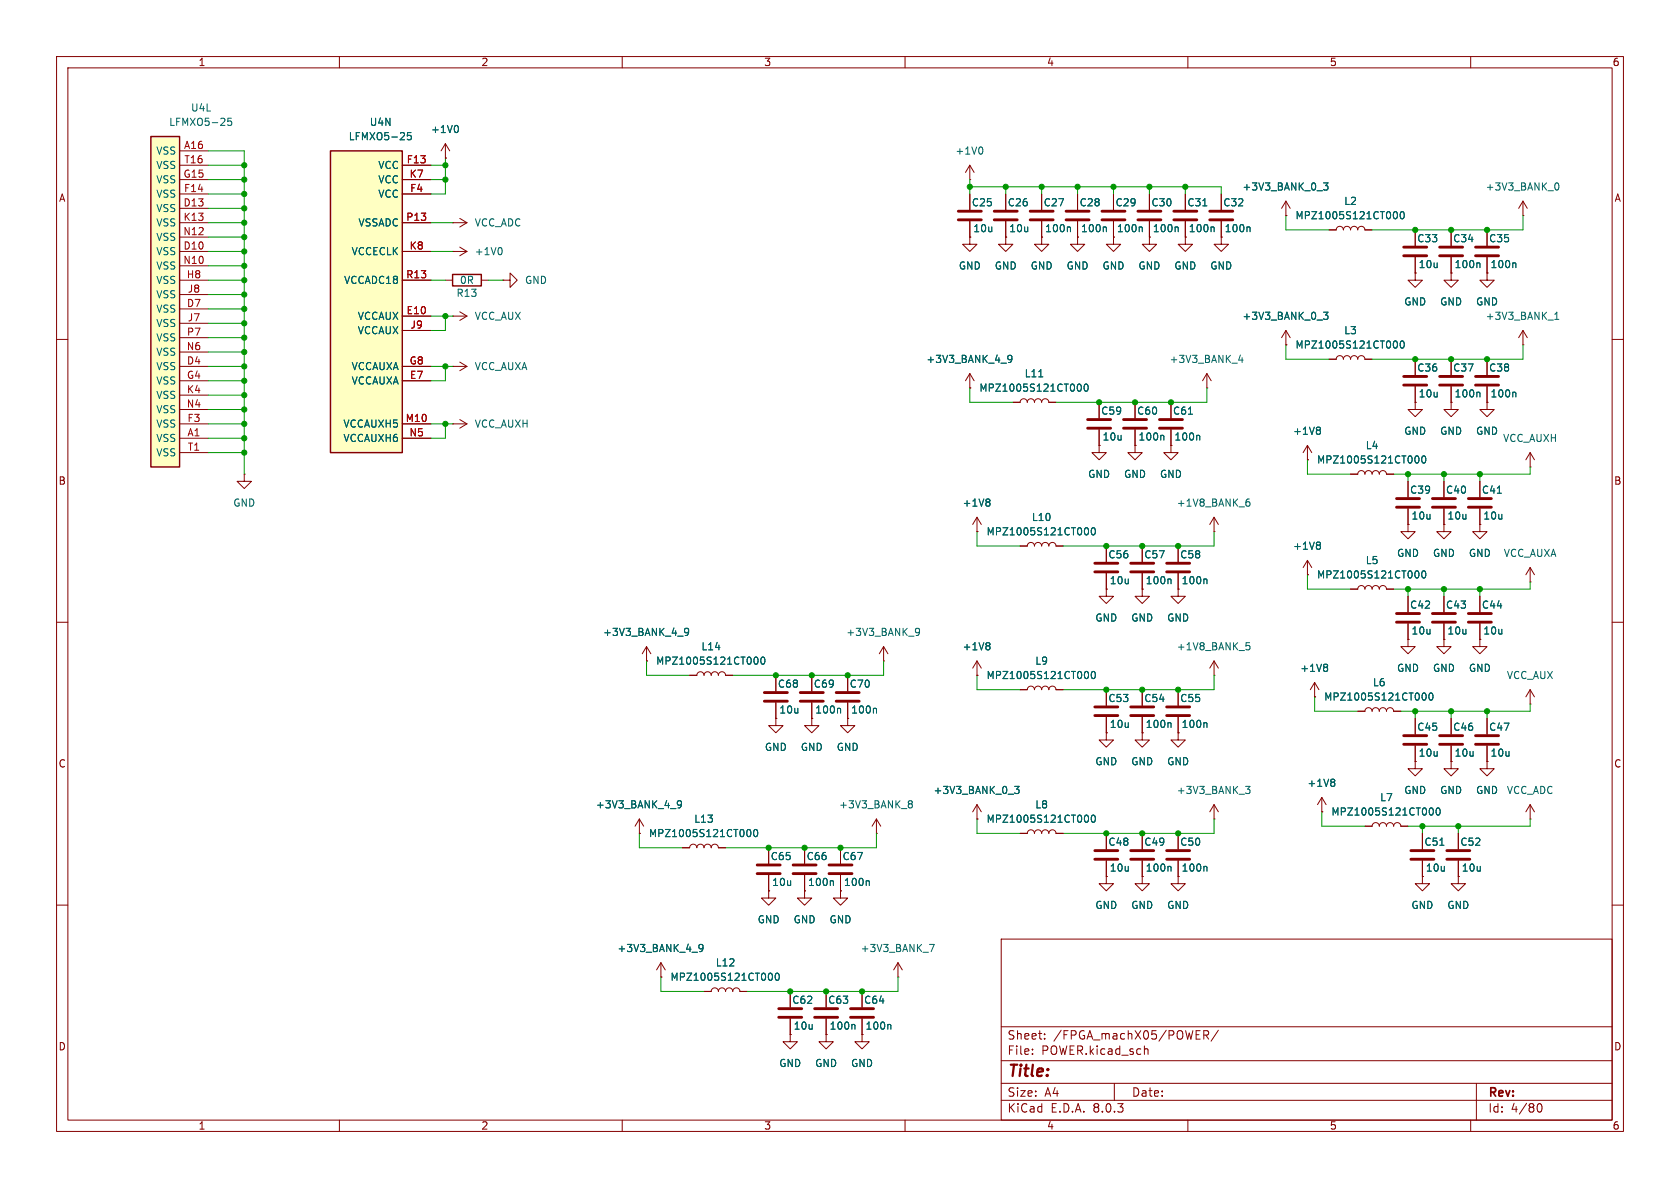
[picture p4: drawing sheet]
<svg xmlns="http://www.w3.org/2000/svg" width="297mm" height="210mm" viewBox="0 0 297 210" stroke-linecap="round" stroke-linejoin="round" font-family="sans-serif">
<g fill="none" stroke="#840000" stroke-width=".18">
<path d="M10 10h277v190h-277zM12 12h273v186h-273zM60 10v2M110 10v2M160 10v2M210 10v2M260 10v2M171.4 31.8h.1M171.4 29.2l-.7 1.3M171.4 29.2v2.6M171.4 34.3v2.8M171.4 39.1v2.8"/>
<path d="M171.4 29.2l.8 1.3M269.2 38.1h.1M269.2 35.6l-.7 1.2M269.2 35.6v2.5M269.2 35.6l.8 1.2M10 60h2M78.7 49.5h1.3M80 55.9h.1M80 44.5h.1M80 55.9h2.5M80 44.5h2.5M81.3 55.1l1.2 .8"/>
<path d="M81.3 43.7l1.2 .8M82.5 55.9l-1.2 .7M82.5 44.5l-1.2 .7M85.1 49.5h1.3M88.9 49.5h1.3v-1.2l1.2 1.2-1.2 1.3v-1.3M88.9 49.5h.1M171.4 41.9v1.3h1.3l-1.3 1.3-1.2-1.3h1.2M171.4 41.9h.1M227.3 58.4l-.7 1.3M227.3 58.4v2.6M227.3 58.4l.8 1.3M250.2 48.3v1.2h1.3l-1.3 1.3-1.3-1.3h1.3"/>
<path d="M250.2 48.3h.1M262.9 48.3v1.2h1.3l-1.3 1.3-1.3-1.3h1.3M262.9 48.3h.1M285 60h2M80 64.8h.1M80 74.9h.1M80 64.8h2.5M80 74.9h2.5M81.3 64l1.2 .8M81.3 74.2l1.2 .7M82.5 64.8l-1.2 .7M82.5 74.9l-1.2 .8"/>
<path d="M171.4 68.6h.1M171.4 66v2.6M171.4 66l-.7 1.3M171.4 66l.8 1.3M227.3 61h.1M234.9 63.5h1.3a.64 .64 0 0 1 .7-.6 .64 .64 0 0 1 .6 .6 .64 .64 0 0 1 .6-.6 .64 .64 0 0 1 .7 .6 .64 .64 0 0 1 .6-.6 .64 .64 0 0 1 .6 .6 .64 .64 0 0 1 .7-.6 .64 .64 0 0 1 .6 .6h1.3M250.2 71.1v1.3h1.3l-1.3 1.3-1.3-1.3h1.3M250.2 71.1h.1M250.2 63.5v2.8M250.2 68.3v2.8M256.5 71.1v1.3h1.3l-1.3 1.3-1.2-1.3h1.2M256.5 71.1h.1"/>
<path d="M256.5 63.5v2.8M256.5 68.3v2.8M214.6 94h.1M214.6 91.4l-.7 1.3M214.6 91.4v2.6M214.6 91.4l.8 1.3M10 110h2M121.9 119.4h1.3a.64 .64 0 0 1 .6-.7 .64 .64 0 0 1 .7 .7 .64 .64 0 0 1 .6-.7 .64 .64 0 0 1 .6 .7 .64 .64 0 0 1 .7-.7 .64 .64 0 0 1 .6 .7 .64 .64 0 0 1 .6-.7 .64 .64 0 0 1 .7 .7h1.2M137.2 119.4v2.8M143.5 119.4v2.8M149.9 119.4v2.8M156.2 116.8h.1"/>
<path d="M156.2 114.3l-.8 1.3M156.2 114.3v2.5M156.2 114.3l.8 1.3M285 110h2M137.2 127v1.3h1.2l-1.2 1.2-1.3-1.2h1.3M137.2 127h.1M137.2 124.2v2.8M143.5 127v1.3h1.3l-1.3 1.2-1.3-1.2h1.3M143.5 127h.1M143.5 124.2v2.8M149.9 127v1.3h1.2l-1.2 1.2-1.3-1.2h1.3M149.9 127h.1"/>
<path d="M149.9 124.2v2.8M232.4 123.2h.1M232.4 120.7l-.8 1.2M232.4 120.7v2.5M232.4 120.7l.8 1.2M240 125.7h1.3a.64 .64 0 0 1 .6-.6 .64 .64 0 0 1 .7 .6 .64 .64 0 0 1 .6-.6 .64 .64 0 0 1 .6 .6 .64 .64 0 0 1 .7-.6 .64 .64 0 0 1 .6 .6 .64 .64 0 0 1 .6-.6 .64 .64 0 0 1 .7 .6h1.2M256.5 134.6v1.3h1.3l-1.3 1.3-1.2-1.3h1.2M256.5 134.6h.1M256.5 127v2.8M256.5 131.8v2.8M262.9 134.6v1.3h1.3l-1.3 1.3-1.3-1.3h1.3M262.9 134.6h.1"/>
<path d="M262.9 127v2.8M262.9 131.8v2.8M270.5 124.5h.1M270.5 121.9l-.8 1.3M270.5 121.9v2.6M270.5 121.9l.8 1.3M10 160h2M154.9 147.3h.1M154.9 144.8l-.7 1.3M154.9 144.8v2.5M154.9 144.8l.8 1.3M172.7 144.8h.1"/>
<path d="M172.7 142.2l-.7 1.3M172.7 142.2v2.6M172.7 142.2l.8 1.3M251.5 147.3v2.8M251.5 152.1v2.8M270.5 144.8h.1M270.5 142.2v2.6M270.5 142.2l-.8 1.3M270.5 142.2l.8 1.3M285 160h2M177 166h108v32h-108zM60 198v2"/>
<path d="M110 198v2M160 198v2M177 194.5h108M177 191.5h108M177 187.5h108M177 181.5h108M182.5 186.3v.1M182.5 185.5v.1M184.7 183.6v.1M184.7 182.8v.1M197 191.5v3M202.4 185.5h.5l.1 .9"/>
<path d="M210 198v2M212.8 183l.7-.1 .2-.2-.1-.4-.2-.1h-.6v1.5M213.2 183l.5 .7M215.4 182.1l-1.3 2M260 198v2M261 191.5v6.5M271.7 195.7l.2-.5 .2-.1a.8 .8 0 0 1 .5 .7 .8 .8 0 0 1-.5 .8l-.2-.1-.2-.5"/>
</g>
<g fill="none" stroke="#006464" stroke-width=".18">
<path d="M173.4 26a.79 .79 0 0 1 0 1.2M275 32.5l.2-.2a.68 .68 0 0 1 .4 .7 .68 .68 0 0 1-.4 .6l-.2-.1M88.5 43.8a.79 .79 0 0 1 0 1.2M234 55.2h.8l-.5 .5 .4 .1v.5l-.2 .2-.5-.2M178.9 63.4l-.3 .2-.3-.1-.1-.1 .1-.5 .3-.1 .2 .1a.84 .84 0 0 1-.3 1.2h-.2M246.5 60.3h.1a.68 .68 0 0 1 .5 .6 .68 .68 0 0 1-.5 .6h-.1M247.6 60.4l.2-.1a.68 .68 0 0 1 .5 .6 .68 .68 0 0 1-.5 .6l-.2-.1-.1-.3zM261.5 69.3l.1 .2v.7M220.4 88.8l.3-.1 .3 .2-.1 .5h-.5M220.9 88.2l-.4 .1-.2 .2M133.5 116.2l.1-.1a.68 .68 0 0 1 .4 .7 .68 .68 0 0 1-.4 .6h-.1M134.6 116.3l.2-.2a.68 .68 0 0 1 .4 .7 .68 .68 0 0 1-.4 .6l-.2-.1-.1-.4z"/>
<path d="M162 111.1h.3l.2 .1a.84 .84 0 0 1-.3 1.1h-.2M162.6 111.6l-.3 .3-.3-.1M234.5 117.4l.2 .3-.2 .3 .2 .2v.2l-.2 .3M148.4 125.2l.2 .2v.7M154.8 125.2l.2 .2v.7M179.4 139h.8l-.5 .5 .4 .1v.6l-.2 .1-.5-.1M251.6 122.6l.1-.1a.68 .68 0 0 1 .4 .6 .68 .68 0 0 1-.4 .7l-.1-.1M252.7 122.6l.2-.1a.68 .68 0 0 1 .5 .6 .68 .68 0 0 1-.5 .7l-.2-.2-.1-.3zM160.7 142l.1 .1M160.7 141.6l.3-.1 .2 .2 .1 .2-.3 .2M160.8 142.1h.2M160.8 142.1l-.1 .1"/>
<path d="M161 142.1l.3 .2-.1 .4-.2 .1h-.3M254.5 149.4h.8"/>
</g>
<g fill="none" stroke="#840000" stroke-width=".51">
<path d="M169.4 38.9h4.1M169.4 37.3h4.1M248.2 68.1h4M248.2 66.5h4M254.5 68.1h4.1M254.5 66.5h4.1M135.1 124h4.1M135.1 122.4h4.1M141.5 124h4M141.5 122.4h4M147.8 124h4.1M147.8 122.4h4.1"/>
<path d="M254.5 131.6h4.1M254.5 130h4.1M260.9 131.6h4M260.9 130h4M249.4 151.9h4.1M249.4 150.4h4.1"/>
</g>
<path d="M80 48.5h5.1v2h-5.1z" fill="none" stroke="#840000" stroke-width=".25"/>
<path d="M58.4 26.7h12.7v53.3h-12.7z" fill="#ffffc2"/>
<path d="M58.4 26.7h12.7v53.3h-12.7z" fill="none" stroke="#840000" stroke-width=".25"/>
<g fill="none" stroke="#840000" stroke-width=".18">
<path d="M71.1 29.2h5.1M71.1 34.3h5.1M71.1 31.8h5.1M71.1 39.4h5.1M78.7 27.9h.1M78.7 25.4l-.7 1.3M78.7 25.4v2.5M78.7 25.4l.8 1.3M80 39.4h.1M80 39.4h2.5M81.3 38.6l1.2 .8M82.5 39.4l-1.2 .7"/>
<path d="M190.5 34.3v2.8M190.5 39.1v2.8M196.8 34.3v2.8M196.8 39.1v2.8M227.3 38.1h.1M227.3 35.6l-.7 1.2M227.3 35.6v2.5M227.3 35.6l.8 1.2M71.1 55.9h5.1M71.1 58.4h5.1M71.1 44.5h5.1M71.1 49.5h5.1"/>
<path d="M196.8 41.9v1.3h1.3l-1.3 1.3-1.2-1.3h1.2M196.8 41.9h.1M234.9 40.6h1.3a.64 .64 0 0 1 .7-.6 .64 .64 0 0 1 .6 .6 .64 .64 0 0 1 .6-.6 .64 .64 0 0 1 .7 .6 .64 .64 0 0 1 .6-.6 .64 .64 0 0 1 .6 .6 .64 .64 0 0 1 .7-.6 .64 .64 0 0 1 .6 .6h1.3M250.2 40.6v2.8M250.2 45.5v2.8M256.5 48.3v1.2h1.3l-1.3 1.3-1.2-1.3h1.2M256.5 48.3h.1M256.5 40.6v2.8M256.5 45.5v2.8M262.9 40.6v2.8M262.9 45.5v2.8M269.2 58.4l-.7 1.3"/>
<path d="M269.2 58.4v2.6M269.2 58.4l.8 1.3M71.1 67.3h5.1M71.1 64.8h5.1M71.1 74.9h5.1M71.1 77.5h5.1M194.3 78.7v1.3h1.3l-1.3 1.3-1.3-1.3h1.3M194.3 78.7h.1M200.7 78.7v1.3h1.2l-1.2 1.3-1.3-1.3h1.3M200.7 78.7h.1M207 78.7v1.3h1.3l-1.3 1.3-1.3-1.3h1.3M207 78.7h.1"/>
<path d="M231.1 78.7l-.7 1.3M231.1 78.7v2.6M231.1 78.7l.8 1.3M262.9 71.1v1.3h1.3l-1.3 1.3-1.3-1.3h1.3M262.9 71.1h.1M262.9 63.5v2.8M262.9 68.3v2.8M269.2 61h.1M172.7 94h.1M172.7 91.4v2.6M172.7 91.4l-.7 1.3M172.7 91.4l.8 1.3"/>
<path d="M180.3 96.5h1.3a.64 .64 0 0 1 .6-.6 .64 .64 0 0 1 .7 .6 .64 .64 0 0 1 .6-.6 .64 .64 0 0 1 .6 .6 .64 .64 0 0 1 .7-.6 .64 .64 0 0 1 .6 .6 .64 .64 0 0 1 .7-.6 .64 .64 0 0 1 .6 .6h1.3M195.6 96.5v2.8M201.9 96.5v2.8M208.3 96.5v2.8M231.1 81.3h.1M231.1 99.1v2.5M231.1 99.1l-.7 1.2M231.1 99.1l.8 1.2M238.8 83.8h1.2a.64 .64 0 0 1 .7-.6 .64 .64 0 0 1 .6 .6 .64 .64 0 0 1 .6-.6 .64 .64 0 0 1 .7 .6 .64 .64 0 0 1 .6-.6 .64 .64 0 0 1 .6 .6 .64 .64 0 0 1 .7-.6 .64 .64 0 0 1 .6 .6h1.3M248.9 92.7v1.3h1.3l-1.3 1.3-1.3-1.3h1.3M248.9 92.7h.1M248.9 85.1v2.8"/>
<path d="M248.9 89.9v2.8M261.6 85.1v2.8M261.6 89.9v2.8M270.5 82.6h.1M270.5 80l-.8 1.3M270.5 80v2.6M270.5 80l.8 1.3M172.7 119.4h.1M172.7 116.8l-.7 1.3M172.7 116.8v2.6M172.7 116.8l.8 1.3M195.6 104.1v1.3h1.2l-1.2 1.3-1.3-1.3h1.3"/>
<path d="M195.6 104.1h.1M195.6 101.3v2.8M201.9 104.1v1.3h1.3l-1.3 1.3-1.2-1.3h1.2M201.9 104.1h.1M201.9 101.3v2.8M208.3 104.1v1.3h1.2l-1.2 1.3-1.3-1.3h1.3M208.3 104.1h.1M208.3 101.3v2.8M214.6 119.4h.1M214.6 116.8v2.6M214.6 116.8l-.7 1.3M214.6 116.8l.8 1.3"/>
<path d="M231.1 101.6h.1M238.8 104.1h1.2a.64 .64 0 0 1 .7-.6 .64 .64 0 0 1 .6 .6 .64 .64 0 0 1 .6-.6 .64 .64 0 0 1 .7 .6 .64 .64 0 0 1 .6-.6 .64 .64 0 0 1 .6 .6 .64 .64 0 0 1 .7-.6 .64 .64 0 0 1 .6 .6h1.3M248.9 113v1.3h1.3l-1.3 1.3-1.3-1.3h1.3M248.9 113h.1M248.9 105.4v2.8M248.9 110.2v2.8M255.3 113v1.3h1.2l-1.2 1.3-1.3-1.3h1.3M255.3 113h.1M255.3 105.4v2.8M255.3 110.2v2.8M261.6 113v1.3h1.3l-1.3 1.3-1.3-1.3h1.3M261.6 113h.1"/>
<path d="M261.6 105.4v2.8M261.6 110.2v2.8M180.3 121.9h1.3a.64 .64 0 0 1 .6-.6 .64 .64 0 0 1 .7 .6 .64 .64 0 0 1 .6-.6 .64 .64 0 0 1 .6 .6 .64 .64 0 0 1 .7-.6 .64 .64 0 0 1 .6 .6 .64 .64 0 0 1 .7-.6 .64 .64 0 0 1 .6 .6h1.3M195.6 129.5v1.3h1.2l-1.2 1.3-1.3-1.3h1.3M195.6 129.5h.1M195.6 121.9v2.8M195.6 126.7v2.8M201.9 129.5v1.3h1.3l-1.3 1.3-1.2-1.3h1.2M201.9 129.5h.1M201.9 121.9v2.8M201.9 126.7v2.8M208.3 129.5v1.3h1.2l-1.2 1.3-1.3-1.3h1.3"/>
<path d="M208.3 129.5h.1M208.3 121.9v2.8M208.3 126.7v2.8M180.3 147.3h1.3a.64 .64 0 0 1 .6-.6 .64 .64 0 0 1 .7 .6 .64 .64 0 0 1 .6-.6 .64 .64 0 0 1 .6 .6 .64 .64 0 0 1 .7-.6 .64 .64 0 0 1 .6 .6 .64 .64 0 0 1 .7-.6 .64 .64 0 0 1 .6 .6h1.3M195.6 154.9v1.3h1.2l-1.2 1.3-1.3-1.3h1.3M195.6 154.9h.1M195.6 147.3v2.8M195.6 152.1v2.8M201.9 154.9v1.3h1.3l-1.3 1.3-1.2-1.3h1.2M201.9 154.9h.1M201.9 147.3v2.8M201.9 152.1v2.8"/>
<path d="M208.3 154.9v1.3h1.2l-1.2 1.3-1.3-1.3h1.3M208.3 154.9h.1M208.3 147.3v2.8M208.3 152.1v2.8M214.6 144.8h.1M214.6 142.2l-.7 1.3M214.6 142.2v2.6M214.6 142.2l.8 1.3M251.5 154.9v1.3h1.2l-1.2 1.3-1.3-1.3h1.3M251.5 154.9h.1M257.8 154.9v1.3h1.3l-1.3 1.3-1.3-1.3h1.3M257.8 154.9h.1"/>
<path d="M257.8 147.3v2.8M257.8 152.1v2.8M152.4 175.3v2.8M152.4 180.1v2.8"/>
</g>
<g fill="none" stroke="#006464" stroke-width=".18">
<path d="M72.7 23.4h-.6l-.1 .6 .2-.1 .4 .1 .1 .2v.4l-.2 .1-.5-.1M80.7 22.2a.79 .79 0 0 1 0 1.2M234 32.3h.8l-.5 .5 .4 .1v.6l-.2 .1-.5-.1M246.5 37.5l.1-.1a.68 .68 0 0 1 .5 .6 .68 .68 0 0 1-.5 .7l-.1-.1M247.6 37.5l.2-.1a.68 .68 0 0 1 .5 .6 .68 .68 0 0 1-.5 .7l-.2-.1-.1-.4zM195.4 40.1l.2 .2v.7M201.8 40.1l.1 .2v.7M261.5 46.5l.1 .2v.6M267.8 46.5l.2 .2v.6M274.9 56.5h.7M274.9 55.6l.3-.4v1.3M233.2 75.5l.2 .3-.2 .3 .2 .2v.2l-.2 .3"/>
<path d="M267.8 69.3l.2 .2v.7M174.8 88.2l.2 .3-.2 .3 .2 .2v.2l-.2 .3M191.9 93.3h.1a.68 .68 0 0 1 .5 .6 .68 .68 0 0 1-.5 .7l-.1-.1M193 93.4l.2-.1a.68 .68 0 0 1 .5 .6 .68 .68 0 0 1-.5 .7l-.2-.2-.1-.3zM233.2 95.8l.2 .3-.2 .3 .2 .2v.3l-.2 .2M250.3 80.6h.1a.68 .68 0 0 1 .5 .6 .68 .68 0 0 1-.5 .7l-.1-.1M251.5 80.7l.1-.1a.68 .68 0 0 1 .5 .6 .68 .68 0 0 1-.5 .7l-.1-.2-.2-.3zM264.7 87.2h.7M174.8 113.6l.2 .3-.2 .3 .2 .2v.2l-.2 .3M191.9 118.7h.1a.68 .68 0 0 1 .5 .6 .68 .68 0 0 1-.5 .7l-.1-.1M193 118.8l.2-.1a.68 .68 0 0 1 .5 .6 .68 .68 0 0 1-.5 .7l-.2-.2-.1-.3zM206.8 102.3l.2 .2v.7"/>
<path d="M213.2 102.3l.2 .2v.7M220.3 114.2l.4-.1 .3 .2-.1 .5h-.6M220.3 113.6h.6M250.3 101l.1-.1a.68 .68 0 0 1 .5 .6 .68 .68 0 0 1-.5 .7l-.1-.1M251.5 101l.1-.1a.68 .68 0 0 1 .5 .6 .68 .68 0 0 1-.5 .7l-.1-.1-.2-.4zM206.8 127.7l.2 .2v.7M213.2 127.7l.2 .2v.7M220.2 139h.8l-.4 .5 .3 .1 .1 .4-.3 .3h-.3M191.9 144.1h.1a.68 .68 0 0 1 .5 .6 .68 .68 0 0 1-.5 .7l-.1-.1M193 144.2l.2-.1a.68 .68 0 0 1 .5 .6 .68 .68 0 0 1-.5 .7l-.2-.2-.1-.3zM206.8 153.1l.2 .2v.7M213.2 153.1l.2 .2v.7"/>
<path d="M157.3 181.1l.2 .2v.6"/>
</g>
<g fill="none" stroke="#840000" stroke-width=".51">
<path d="M188.5 38.9h4M188.5 37.3h4M194.8 38.9h4.1M194.8 37.3h4.1M248.2 45.2h4M248.2 43.7h4M254.5 45.2h4.1M254.5 43.7h4.1M260.9 45.2h4M260.9 43.7h4M260.9 68.1h4M260.9 66.5h4"/>
<path d="M193.5 99.6h4.1M199.9 99.6h4.1M206.2 99.6h4.1M246.9 89.7h4.1M246.9 88.1h4.1M259.6 89.7h4.1M259.6 88.1h4.1M193.5 101.1h4.1M199.9 101.1h4.1M206.2 101.1h4.1M246.9 110h4.1M246.9 108.5h4.1"/>
<path d="M253.2 110h4.1M253.2 108.5h4.1M259.6 110h4.1M259.6 108.5h4.1M193.5 126.5h4.1M193.5 125h4.1M199.9 126.5h4.1M199.9 125h4.1M206.2 126.5h4.1M206.2 125h4.1M193.5 151.9h4.1M193.5 150.4h4.1"/>
<path d="M199.9 151.9h4.1M199.9 150.4h4.1M206.2 151.9h4.1M206.2 150.4h4.1M255.8 151.9h4M255.8 150.4h4M150.4 179.8h4M150.4 178.3h4"/>
</g>
<path d="M26.7 24.1h5v58.5h-5z" fill="#ffffc2"/>
<path d="M26.7 24.1h5v58.5h-5z" fill="none" stroke="#840000" stroke-width=".25"/>
<g fill="none" stroke="#840000" stroke-width=".18">
<path d="M31.7 26.7h5.1M31.7 36.8h5.1M31.7 34.3h5.1M31.7 31.8h5.1M31.7 39.4h5.1M31.7 29.2h5.1M71.1 34.3h5.1M71.1 31.8h5.1M71.1 39.4h5.1M71.1 29.2h5.1M78.7 27.9h.1M171.4 34.3v2.8"/>
<path d="M171.4 39.1v2.8M177.8 34.3v2.8M177.8 39.1v2.8M184.1 34.3v2.8M184.1 39.1v2.8M190.5 34.3v2.8M190.5 39.1v2.8M196.8 34.3v2.8M196.8 39.1v2.8M203.2 34.3v2.8M203.2 39.1v2.8M209.5 34.3v2.8"/>
<path d="M209.5 39.1v2.8M215.9 34.3v2.8M215.9 39.1v2.8M227.3 38.1h.1M31.7 44.5h5.1M31.7 54.6h5.1M31.7 49.5h5.1M31.7 57.2h5.1M31.7 52.1h5.1M31.7 47h5.1M31.7 41.9h5.1M31.7 59.7h5.1"/>
<path d="M71.1 44.5h5.1M71.1 49.5h5.1M71.1 55.9h5.1M71.1 58.4h5.1M171.4 41.9h.1M177.8 41.9v1.3h1.3l-1.3 1.3-1.3-1.3h1.3M177.8 41.9h.1M184.1 41.9v1.3h1.3l-1.3 1.3-1.2-1.3h1.2M184.1 41.9h.1M190.5 41.9v1.3h1.3l-1.3 1.3-1.3-1.3h1.3M190.5 41.9h.1M196.8 41.9h.1"/>
<path d="M203.2 41.9v1.3h1.3l-1.3 1.3-1.3-1.3h1.3M203.2 41.9h.1M209.5 41.9v1.3h1.3l-1.3 1.3-1.2-1.3h1.2M209.5 41.9h.1M215.9 41.9v1.3h1.3l-1.3 1.3-1.3-1.3h1.3M215.9 41.9h.1M234.9 40.6h1.3M241.3 40.6h1.3M250.2 48.3h.1M250.2 40.6v2.8M250.2 45.5v2.8M256.5 48.3h.1"/>
<path d="M256.5 40.6v2.8M256.5 45.5v2.8M262.9 48.3h.1M262.9 40.6v2.8M262.9 45.5v2.8M31.7 77.5h5.1M31.7 64.8h5.1M31.7 74.9h5.1M31.7 67.3h5.1M31.7 69.9h5.1M31.7 72.4h5.1M31.7 62.2h5.1"/>
<path d="M71.1 77.5h5.1M71.1 64.8h5.1M71.1 74.9h5.1M71.1 67.3h5.1M171.4 68.6h.1M179.1 71.1h1.2a.64 .64 0 0 1 .7-.6 .64 .64 0 0 1 .6 .6 .64 .64 0 0 1 .6-.6 .64 .64 0 0 1 .7 .6 .64 .64 0 0 1 .6-.6 .64 .64 0 0 1 .6 .6 .64 .64 0 0 1 .7-.6 .64 .64 0 0 1 .6 .6h1.3M194.3 78.7h.1M194.3 71.1v2.8M194.3 75.9v2.8M200.7 78.7h.1M200.7 71.1v2.8M200.7 75.9v2.8"/>
<path d="M207 78.7h.1M207 71.1v2.8M207 75.9v2.8M213.4 68.6h.1M213.4 66l-.8 1.3M213.4 66v2.6M213.4 66l.7 1.3M227.3 61h.1M234.9 63.5h1.3M241.3 63.5h1.3M250.2 71.1h.1M250.2 63.5v2.8"/>
<path d="M250.2 68.3v2.8M256.5 71.1h.1M256.5 63.5v2.8M256.5 68.3v2.8M262.9 71.1h.1M262.9 63.5v2.8M262.9 68.3v2.8M31.7 80h5.1M43.2 83.8v1.3h1.2l-1.2 1.3-1.3-1.3h1.3M43.2 83.8h.1M172.7 94h.1M180.3 96.5h1.3"/>
<path d="M186.7 96.5h1.3M195.6 96.5v2.8M201.9 96.5v2.8M208.3 96.5v2.8M231.1 81.3h.1M238.8 83.8h1.2M245.1 83.8h1.3M248.9 92.7h.1M248.9 85.1v2.8M248.9 89.9v2.8M255.3 92.7v1.3h1.2l-1.2 1.3-1.3-1.3h1.3M255.3 92.7h.1"/>
<path d="M255.3 85.1v2.8M255.3 89.9v2.8M261.6 92.7v1.3h1.3l-1.3 1.3-1.3-1.3h1.3M261.6 92.7h.1M261.6 85.1v2.8M261.6 89.9v2.8M114.3 116.8h.1M114.3 114.3l-.8 1.3M114.3 114.3v2.5M114.3 114.3l.8 1.3M121.9 119.4h1.3M128.3 119.4h1.2"/>
<path d="M137.2 119.4v2.8M143.5 119.4v2.8M149.9 119.4v2.8M172.7 119.4h.1M195.6 104.1h.1M195.6 101.3v2.8M201.9 104.1h.1M201.9 101.3v2.8M208.3 104.1h.1M208.3 101.3v2.8M231.1 101.6h.1M238.8 104.1h1.2"/>
<path d="M245.1 104.1h1.3M248.9 113h.1M248.9 105.4v2.8M248.9 110.2v2.8M255.3 113h.1M255.3 105.4v2.8M255.3 110.2v2.8M261.6 113h.1M261.6 105.4v2.8M261.6 110.2v2.8M270.5 102.9h.1M270.5 100.3l-.8 1.3"/>
<path d="M270.5 100.3v2.6M270.5 100.3l.8 1.3M137.2 127h.1M137.2 124.2v2.8M143.5 127h.1M143.5 124.2v2.8M149.9 127h.1M149.9 124.2v2.8M180.3 121.9h1.3M186.7 121.9h1.3M195.6 129.5h.1M195.6 121.9v2.8"/>
<path d="M195.6 126.7v2.8M201.9 129.5h.1M201.9 121.9v2.8M201.9 126.7v2.8M208.3 129.5h.1M208.3 121.9v2.8M208.3 126.7v2.8M232.4 123.2h.1M240 125.7h1.3M246.4 125.7h1.2M250.2 134.6v1.3h1.3l-1.3 1.3-1.3-1.3h1.3M250.2 134.6h.1"/>
<path d="M250.2 127v2.8M250.2 131.8v2.8M256.5 134.6h.1M256.5 127v2.8M256.5 131.8v2.8M262.9 134.6h.1M262.9 127v2.8M262.9 131.8v2.8M113 147.3h.1M113 144.8l-.7 1.3M113 144.8v2.5M113 144.8l.8 1.3"/>
<path d="M120.6 149.9h1.3a.64 .64 0 0 1 .7-.7 .64 .64 0 0 1 .6 .7 .64 .64 0 0 1 .6-.7 .64 .64 0 0 1 .7 .7 .64 .64 0 0 1 .6-.7 .64 .64 0 0 1 .6 .7 .64 .64 0 0 1 .7-.7 .64 .64 0 0 1 .6 .7h1.3M135.9 157.5v1.3h1.3l-1.3 1.2-1.3-1.2h1.3M135.9 157.5h.1M135.9 149.9v2.8M135.9 154.7v2.8M142.2 157.5v1.3h1.3l-1.3 1.2-1.2-1.2h1.2M142.2 157.5h.1M142.2 149.9v2.8M142.2 154.7v2.8M148.6 157.5v1.3h1.3l-1.3 1.2-1.3-1.2h1.3M148.6 157.5h.1M148.6 149.9v2.8"/>
<path d="M148.6 154.7v2.8M172.7 144.8h.1M180.3 147.3h1.3M186.7 147.3h1.3M195.6 154.9h.1M195.6 147.3v2.8M195.6 152.1v2.8M201.9 154.9h.1M201.9 147.3v2.8M201.9 152.1v2.8M208.3 154.9h.1M208.3 147.3v2.8"/>
<path d="M208.3 152.1v2.8M233.7 143.5h.1M233.7 141l-.8 1.2M233.7 141v2.5M233.7 141l.7 1.2M241.3 146.1h1.3a.64 .64 0 0 1 .6-.7 .64 .64 0 0 1 .6 .7 .64 .64 0 0 1 .7-.7 .64 .64 0 0 1 .6 .7 .64 .64 0 0 1 .6-.7 .64 .64 0 0 1 .7 .7 .64 .64 0 0 1 .6-.7 .64 .64 0 0 1 .6 .7h1.3M251.5 154.9h.1M251.5 147.3v2.8M251.5 152.1v2.8M257.8 154.9h.1M257.8 147.3v2.8M257.8 152.1v2.8"/>
<path d="M116.8 172.7h.1M116.8 170.2l-.7 1.3M116.8 170.2v2.5M116.8 170.2l.8 1.3M124.5 175.3h1.2a.64 .64 0 0 1 .7-.7 .64 .64 0 0 1 .6 .7 .64 .64 0 0 1 .6-.7 .64 .64 0 0 1 .7 .7 .64 .64 0 0 1 .6-.7 .64 .64 0 0 1 .6 .7 .64 .64 0 0 1 .7-.7 .64 .64 0 0 1 .6 .7h1.3M139.7 175.3v2.8M146 175.3v2.8M152.4 175.3v2.8M158.7 172.7h.1M158.7 170.2l-.7 1.3M158.7 170.2v2.5M158.7 170.2l.8 1.3"/>
<path d="M139.7 182.9v1.3h1.3l-1.3 1.2-1.3-1.2h1.3M139.7 182.9h.1M139.7 180.1v2.8M146 182.9v1.3h1.3l-1.3 1.2-1.2-1.2h1.2M146 182.9h.1M146 180.1v2.8M152.4 182.9v1.3h1.3l-1.3 1.2-1.3-1.2h1.3M152.4 182.9h.1M152.4 180.1v2.8"/>
</g>
<g fill="none" stroke="#006464" stroke-width=".18">
<path d="M40.9 20.9h-.6l-.1 .6 .2-.1h.5l.1 .2-.1 .4-.2 .2-.5-.2M72.7 23.4h-.6l-.1 .6 .2-.1 .4 .1 .1 .2v.4l-.2 .1-.5-.1M80.7 22.2a.79 .79 0 0 1 0 1.2M212.6 36.4h.8M234 32.3h.8l-.5 .5 .4 .1v.6l-.2 .1-.5-.1M246.5 37.5l.1-.1a.68 .68 0 0 1 .5 .6 .68 .68 0 0 1-.5 .7l-.1-.1M247.6 37.5l.2-.1a.68 .68 0 0 1 .5 .6 .68 .68 0 0 1-.5 .7l-.2-.1-.1-.4zM189.1 40.1l.1 .2v.7M195.4 40.1l.2 .2v.7M201.8 40.1l.1 .2v.7M208.1 40.1l.2 .2v.7M214.5 40.1l.1 .2v.7"/>
<path d="M220.8 40.1l.2 .2v.7M234 55.2h.8l-.5 .5 .4 .1v.5l-.2 .2-.5-.2M261.5 46.5l.1 .2v.6M267.8 46.5l.2 .2v.6M178.9 63.4l-.3 .2-.3-.1-.1-.1 .1-.5 .3-.1 .2 .1a.84 .84 0 0 1-.3 1.2h-.2M183.6 66.6h.8M190.6 67.9h.1a.68 .68 0 0 1 .5 .6 .68 .68 0 0 1-.5 .7l-.1-.1M191.8 68l.2-.1a.68 .68 0 0 1 .4 .6 .68 .68 0 0 1-.4 .7l-.2-.2-.2-.3zM205.6 76.9l.2 .2v.7M210.1 73.2h.7M211.9 76.9l.2 .2v.7M219.3 62.7l-.3 1h.8"/>
<path d="M219.6 63.2v.9M233.2 75.5l.2 .3-.2 .3 .2 .2v.2l-.2 .3M246.5 60.3h.1a.68 .68 0 0 1 .5 .6 .68 .68 0 0 1-.5 .6h-.1M247.6 60.4l.2-.1a.68 .68 0 0 1 .5 .6 .68 .68 0 0 1-.5 .6l-.2-.1-.1-.3zM261.5 69.3l.1 .2v.7M267.8 69.3l.2 .2v.7M174.8 88.2l.2 .3-.2 .3 .2 .2v.2l-.2 .3M191.9 93.3h.1a.68 .68 0 0 1 .5 .6 .68 .68 0 0 1-.5 .7l-.1-.1M193 93.4l.2-.1a.68 .68 0 0 1 .5 .6 .68 .68 0 0 1-.5 .7l-.2-.2-.1-.3zM233.2 95.8l.2 .3-.2 .3 .2 .2v.3l-.2 .2M250.3 80.6h.1a.68 .68 0 0 1 .5 .6 .68 .68 0 0 1-.5 .7l-.1-.1M251.5 80.7l.1-.1a.68 .68 0 0 1 .5 .6 .68 .68 0 0 1-.5 .7l-.1-.2-.2-.3z"/>
<path d="M264.7 87.2h.7M121.7 111.6l-.2 .3-.4-.1-.1-.2 .1-.5h.4l.2 .1a.84 .84 0 0 1-.3 1.1h-.3M133.5 116.2l.1-.1a.68 .68 0 0 1 .4 .7 .68 .68 0 0 1-.4 .6h-.1M134.6 116.3l.2-.2a.68 .68 0 0 1 .4 .7 .68 .68 0 0 1-.4 .6l-.2-.1-.1-.4zM174.8 113.6l.2 .3-.2 .3 .2 .2v.2l-.2 .3M191.9 118.7h.1a.68 .68 0 0 1 .5 .6 .68 .68 0 0 1-.5 .7l-.1-.1M193 118.8l.2-.1a.68 .68 0 0 1 .5 .6 .68 .68 0 0 1-.5 .7l-.2-.2-.1-.3zM206.8 102.3l.2 .2v.7M213.2 102.3l.2 .2v.7M234.5 117.4l.2 .3-.2 .3 .2 .2v.2l-.2 .3M250.3 101l.1-.1a.68 .68 0 0 1 .5 .6 .68 .68 0 0 1-.5 .7l-.1-.1M251.5 101l.1-.1a.68 .68 0 0 1 .5 .6 .68 .68 0 0 1-.5 .7l-.1-.1-.2-.4z"/>
<path d="M148.4 125.2l.2 .2v.7M154.8 125.2l.2 .2v.7M179.4 139h.8l-.5 .5 .4 .1v.6l-.2 .1-.5-.1M206.8 127.7l.2 .2v.7M213.2 127.7l.2 .2v.7M235.7 137.7l.3 .3-.3 .3 .3 .2v.3l-.3 .2M251.6 122.6l.1-.1a.68 .68 0 0 1 .4 .6 .68 .68 0 0 1-.4 .7l-.1-.1M252.7 122.6l.2-.1a.68 .68 0 0 1 .5 .6 .68 .68 0 0 1-.5 .7l-.2-.2-.1-.3zM120.5 142.1l-.3 .2h-.3l-.2-.2 .2-.5 .3-.1 .2 .2a.84 .84 0 0 1-.3 1.1h-.2M132.2 146.7l.1-.1a.68 .68 0 0 1 .5 .7 .68 .68 0 0 1-.5 .6l-.1-.1M133.3 146.8l.2-.2a.68 .68 0 0 1 .5 .7 .68 .68 0 0 1-.5 .6l-.2-.1-.1-.4zM147.2 155.7l.1 .2v.6"/>
<path d="M153.5 155.7l.2 .2v.6M191.9 144.1h.1a.68 .68 0 0 1 .5 .6 .68 .68 0 0 1-.5 .7l-.1-.1M193 144.2l.2-.1a.68 .68 0 0 1 .5 .6 .68 .68 0 0 1-.5 .7l-.2-.2-.1-.3zM206.8 153.1l.2 .2v.7M213.2 153.1l.2 .2v.7M252.9 142.9l.1-.1a.68 .68 0 0 1 .4 .7 .68 .68 0 0 1-.4 .6l-.1-.1M254 142.9l.2-.1a.68 .68 0 0 1 .4 .7 .68 .68 0 0 1-.4 .6l-.2-.1-.1-.4zM254.5 149.4h.8M124.3 167.5l-.3 .2h-.3l-.1-.2 .1-.5 .3-.1 .2 .2a.84 .84 0 0 1-.3 1.1h-.2M136 172.1l.1-.1a.68 .68 0 0 1 .5 .7 .68 .68 0 0 1-.5 .6l-.1-.1M137.2 172.2l.1-.2a.68 .68 0 0 1 .5 .7 .68 .68 0 0 1-.5 .6l-.1-.1-.2-.4zM164.3 166.9h.9l-.6 1.3"/>
<path d="M151 181.1l.1 .2v.6M157.3 181.1l.2 .2v.6"/>
</g>
<g fill="none" stroke="#840000" stroke-width=".51">
<path d="M175.8 38.9h4M175.8 37.3h4M182.1 38.9h4.1M182.1 37.3h4.1M201.2 38.9h4M201.2 37.3h4M207.5 38.9h4.1M207.5 37.3h4.1M213.9 38.9h4M213.9 37.3h4M192.3 75.7h4M192.3 74.2h4"/>
<path d="M198.6 75.7h4.1M198.6 74.2h4.1M205 75.7h4M205 74.2h4M253.2 89.7h4.1M253.2 88.1h4.1M248.2 131.6h4M248.2 130h4M133.9 154.4h4M133.9 152.9h4M140.2 154.4h4.1M140.2 152.9h4.1"/>
<path d="M146.6 154.4h4M146.6 152.9h4M137.7 179.8h4M137.7 178.3h4M144 179.8h4.1M144 178.3h4.1"/>
</g>
<g fill="none" stroke="#009600" stroke-width=".18">
<path d="M36.8 26.7h6.4v57.1M36.8 31.8h6.4M36.8 29.2h6.4M36.8 36.8h6.4M36.8 39.4h6.4M36.8 34.3h6.4M76.2 31.8h2.5M76.2 29.2h2.5M76.2 39.4h3.8M78.7 27.9v6.4h-2.5M171.4 33h44.5v1.3M171.4 31.8v2.5"/>
<path d="M177.8 33v1.3M184.1 33v1.3M190.5 33v1.3M196.8 33v1.3M203.2 33v1.3M209.5 33v1.3M227.3 38.1v2.5h7.6M269.2 38.1v2.5h-26.6M36.8 57.2h6.4M36.8 52.1h6.4M36.8 47h6.4M36.8 44.5h6.4"/>
<path d="M36.8 49.5h6.4M36.8 41.9h6.4M36.8 59.7h6.4M36.8 54.6h6.4M76.2 44.5h3.8M76.2 49.5h2.5M76.2 55.9h3.8M78.7 55.9v2.5h-2.5M86.4 49.5h2.5M36.8 74.9h6.4M36.8 64.8h6.4M36.8 67.3h6.4"/>
<path d="M36.8 62.2h6.4M36.8 77.5h6.4M36.8 69.9h6.4M36.8 72.4h6.4M76.2 74.9h3.8M76.2 64.8h3.8M78.7 64.8v2.5h-2.5M78.7 74.9v2.6h-2.5M171.4 68.6v2.5h7.7M213.4 68.6v2.5h-26.7M227.3 61v2.5h7.6M269.2 61v2.5h-26.6"/>
<path d="M36.8 80h6.4M172.7 94v2.5h7.6M214.6 94v2.5h-26.6M231.1 81.3v2.5h7.7M248.9 83.8v1.3M255.3 83.8v1.3M261.6 83.8v1.3M270.5 82.6v1.2h-24.1M114.3 116.8v2.6h7.6M156.2 116.8v2.6h-26.7M172.7 119.4v2.5h7.6M214.6 119.4v2.5h-26.6"/>
<path d="M231.1 101.6v2.5h7.7M248.9 104.1v1.3M255.3 104.1v1.3M261.6 104.1v1.3M270.5 102.9v1.2h-24.1M232.4 123.2v2.5h7.6M250.2 125.7v1.3M256.5 125.7v1.3M262.9 125.7v1.3M270.5 124.5v1.2h-22.9M113 147.3v2.6h7.6M154.9 147.3v2.6h-26.6"/>
<path d="M172.7 144.8v2.5h7.6M214.6 144.8v2.5h-26.6M233.7 143.5v2.6h7.6M251.5 146.1v1.2M257.8 146.1v1.2M270.5 144.8v1.3h-21.6M116.8 172.7v2.6h7.7M158.7 172.7v2.6h-26.6"/>
</g>
<g fill="#009600" stroke="#009600" stroke-width=".18">
<circle cx="78.7" cy="64.8" r=".46"/>
<circle cx="78.7" cy="55.9" r=".46"/>
<circle cx="43.2" cy="74.9" r=".46"/>
<circle cx="43.2" cy="77.5" r=".46"/>
<circle cx="43.2" cy="69.9" r=".46"/>
<circle cx="43.2" cy="80" r=".46"/>
<circle cx="43.2" cy="72.4" r=".46"/>
<circle cx="43.2" cy="62.2" r=".46"/>
<circle cx="43.2" cy="59.7" r=".46"/>
<circle cx="43.2" cy="67.3" r=".46"/>
<circle cx="43.2" cy="64.8" r=".46"/>
<circle cx="78.7" cy="74.9" r=".46"/>
<circle cx="43.2" cy="54.6" r=".46"/>
<circle cx="43.2" cy="52.1" r=".46"/>
<circle cx="43.2" cy="57.2" r=".46"/>
<circle cx="43.2" cy="44.5" r=".46"/>
<circle cx="43.2" cy="41.9" r=".46"/>
<circle cx="43.2" cy="47" r=".46"/>
<circle cx="43.2" cy="49.5" r=".46"/>
<circle cx="43.2" cy="34.3" r=".46"/>
<circle cx="43.2" cy="39.4" r=".46"/>
<circle cx="43.2" cy="36.8" r=".46"/>
<circle cx="152.4" cy="175.3" r=".46"/>
<circle cx="148.6" cy="149.9" r=".46"/>
<circle cx="142.2" cy="149.9" r=".46"/>
<circle cx="139.7" cy="175.3" r=".46"/>
<circle cx="146" cy="175.3" r=".46"/>
<circle cx="171.4" cy="33" r=".46"/>
<circle cx="184.1" cy="33" r=".46"/>
<circle cx="177.8" cy="33" r=".46"/>
<circle cx="190.5" cy="33" r=".46"/>
<circle cx="196.8" cy="33" r=".46"/>
<circle cx="209.5" cy="33" r=".46"/>
<circle cx="203.2" cy="33" r=".46"/>
<circle cx="43.2" cy="29.2" r=".46"/>
<circle cx="43.2" cy="31.8" r=".46"/>
<circle cx="78.7" cy="31.8" r=".46"/>
<circle cx="78.7" cy="29.2" r=".46"/>
<circle cx="135.9" cy="149.9" r=".46"/>
<circle cx="149.9" cy="119.4" r=".46"/>
<circle cx="137.2" cy="119.4" r=".46"/>
<circle cx="143.5" cy="119.4" r=".46"/>
<circle cx="208.3" cy="96.5" r=".46"/>
<circle cx="195.6" cy="96.5" r=".46"/>
<circle cx="201.9" cy="96.5" r=".46"/>
<circle cx="200.7" cy="71.1" r=".46"/>
<circle cx="257.8" cy="146.1" r=".46"/>
<circle cx="201.9" cy="147.3" r=".46"/>
<circle cx="195.6" cy="147.3" r=".46"/>
<circle cx="251.5" cy="146.1" r=".46"/>
<circle cx="208.3" cy="121.9" r=".46"/>
<circle cx="195.6" cy="121.9" r=".46"/>
<circle cx="201.9" cy="121.9" r=".46"/>
<circle cx="208.3" cy="147.3" r=".46"/>
<circle cx="256.5" cy="40.6" r=".46"/>
<circle cx="250.2" cy="40.6" r=".46"/>
<circle cx="262.9" cy="63.5" r=".46"/>
<circle cx="255.3" cy="83.8" r=".46"/>
<circle cx="248.9" cy="83.8" r=".46"/>
<circle cx="256.5" cy="63.5" r=".46"/>
<circle cx="250.2" cy="63.5" r=".46"/>
<circle cx="262.9" cy="40.6" r=".46"/>
<circle cx="256.5" cy="125.7" r=".46"/>
<circle cx="262.9" cy="125.7" r=".46"/>
<circle cx="250.2" cy="125.7" r=".46"/>
<circle cx="255.3" cy="104.1" r=".46"/>
<circle cx="261.6" cy="104.1" r=".46"/>
<circle cx="261.6" cy="83.8" r=".46"/>
<circle cx="248.9" cy="104.1" r=".46"/>
<circle cx="207" cy="71.1" r=".46"/>
<circle cx="194.3" cy="71.1" r=".46"/>
</g>
<text font-size="2.8" fill="#840000" x="178" y="190.9">Title:</text>
<g font-size="2.1" fill="#840000">
<text x="178" y="184">Sheet:</text>
<text x="186.2" y="184">/FPGA_machX05/POWER/</text>
<text x="178" y="186.7">File:</text>
<text x="184.1" y="186.7">POWER.kicad_sch</text>
<text x="178" y="196.9">KiCad</text>
<text x="178" y="194.1">Size:</text>
<text x="184.7" y="194.1">A4</text>
<text x="185.7" y="196.9">E.D.A.</text>
<text x="193.3" y="196.9">8.0.3</text>
<text x="200" y="194.1">Date:</text>
<text x="263" y="194.3">Rev:</text>
<text x="263" y="196.9">Id:</text>
<text x="267.1" y="196.9">4/80</text>
</g>
<g font-size="1.8" fill="#840000">
<text x="35" y="11.9">1</text>
<text x="85" y="11.9">2</text>
<text x="135" y="11.9">3</text>
<text x="185" y="11.9">4</text>
<text x="235" y="11.9">5</text>
<text x="285" y="11.9">6</text>
<text x="10.3" y="35.9">A</text>
<text x="285.3" y="35.9">A</text>
<text x="10.3" y="85.9">B</text>
<text x="285.3" y="85.9">B</text>
<text x="10.3" y="135.9">C</text>
<text x="285.3" y="135.9">C</text>
<text x="10.3" y="185.9">D</text>
<text x="285.3" y="185.9">D</text>
<text x="35" y="199.9">1</text>
<text x="85" y="199.9">2</text>
<text x="135" y="199.9">3</text>
<text x="185" y="199.9">4</text>
<text x="235" y="199.9">5</text>
<text x="285" y="199.9">6</text>
</g>
<g font-size="1.8" fill="#006464">
<text x="29.8" y="22.5">LFMXO5-25</text>
<text x="33.7" y="19.9">U4L</text>
<text x="65.3" y="22.5">U4N</text>
<text x="76.1" y="23.7">+1V0</text>
<text x="27.5" y="27.5">VSS</text>
<text x="61.6" y="25">LFMXO5-25</text>
<text x="168.8" y="27.5">+1V0</text>
<text x="27.5" y="35.2">VSS</text>
<text x="27.5" y="32.6">VSS</text>
<text x="27.5" y="30.1">VSS</text>
<text x="66.8" y="30.1">VCC</text>
<text x="66.8" y="35.2">VCC</text>
<text x="66.8" y="32.6">VCC</text>
<text x="219.5" y="33.9">+3V3_BANK_0_3</text>
<text x="262.5" y="33.9">+3V3_BANK_0</text>
<text x="27.5" y="37.7">VSS</text>
<text x="27.5" y="40.2">VSS</text>
<text x="63.3" y="40.2">VSSADC</text>
<text x="83.8" y="40.2">VCC_ADC</text>
<text x="171.7" y="36.7">C25</text>
<text x="172" y="41.2">10u</text>
<text x="178.1" y="36.7">C26</text>
<text x="178.3" y="41.2">10u</text>
<text x="184.4" y="36.7">C27</text>
<text x="184.7" y="41.2">100n</text>
<text x="190.8" y="36.7">C28</text>
<text x="191" y="41.2">100n</text>
<text x="197.1" y="36.7">C29</text>
<text x="197.4" y="41.2">100n</text>
<text x="203.5" y="36.7">C30</text>
<text x="203.7" y="41.2">100n</text>
<text x="209.8" y="36.7">C31</text>
<text x="210.1" y="41.2">100n</text>
<text x="216.2" y="36.7">C32</text>
<text x="216.4" y="41.2">100n</text>
<text x="228.9" y="39">MPZ1005S121CT000</text>
<text x="237.5" y="36.4">L2</text>
<text x="27.5" y="45.3">VSS</text>
<text x="27.5" y="47.9">VSS</text>
<text x="27.5" y="42.8">VSS</text>
<text x="62.1" y="45.3">VCCECLK</text>
<text x="83.8" y="45.3">+1V0</text>
<text x="169.4" y="47.9">GND</text>
<text x="175.8" y="47.9">GND</text>
<text x="182.1" y="47.9">GND</text>
<text x="188.5" y="47.9">GND</text>
<text x="194.8" y="47.9">GND</text>
<text x="201.2" y="47.9">GND</text>
<text x="207.5" y="47.9">GND</text>
<text x="213.9" y="47.9">GND</text>
<text x="250.5" y="43">C33</text>
<text x="250.7" y="47.6">10u</text>
<text x="256.8" y="43">C34</text>
<text x="257.1" y="47.6">100n</text>
<text x="263.2" y="43">C35</text>
<text x="263.4" y="47.6">100n</text>
<text x="27.5" y="50.4">VSS</text>
<text x="27.5" y="52.9">VSS</text>
<text x="60.7" y="50.4">VCCADC18</text>
<text x="80.6" y="52.7">R13</text>
<text x="81.2" y="50.4">0R</text>
<text x="92.7" y="50.4">GND</text>
<text x="27.5" y="55.5">VSS</text>
<text x="27.5" y="58">VSS</text>
<text x="63.2" y="56.7">VCCAUX</text>
<text x="63.2" y="59.3">VCCAUX</text>
<text x="83.8" y="56.7">VCC_AUX</text>
<text x="219.5" y="56.7">+3V3_BANK_0_3</text>
<text x="237.5" y="59.3">L3</text>
<text x="248.2" y="54.2">GND</text>
<text x="254.5" y="54.2">GND</text>
<text x="260.9" y="54.2">GND</text>
<text x="262.5" y="56.7">+3V3_BANK_1</text>
<text x="27.5" y="65.6">VSS</text>
<text x="27.5" y="63.1">VSS</text>
<text x="27.5" y="60.6">VSS</text>
<text x="62.1" y="65.6">VCCAUXA</text>
<text x="83.8" y="65.6">VCC_AUXA</text>
<text x="163.7" y="64.4">+3V3_BANK_4_9</text>
<text x="206.7" y="64.4">+3V3_BANK_4</text>
<text x="228.9" y="61.8">MPZ1005S121CT000</text>
<text x="250.5" y="65.9">C36</text>
<text x="256.8" y="65.9">C37</text>
<text x="263.2" y="65.9">C38</text>
<text x="27.5" y="68.2">VSS</text>
<text x="27.5" y="70.7">VSS</text>
<text x="62.1" y="68.2">VCCAUXA</text>
<text x="173" y="69.4">MPZ1005S121CT000</text>
<text x="181.1" y="66.9">L11</text>
<text x="250.7" y="70.5">10u</text>
<text x="257.1" y="70.5">100n</text>
<text x="263.4" y="70.5">100n</text>
<text x="27.5" y="75.8">VSS</text>
<text x="27.5" y="73.3">VSS</text>
<text x="60.6" y="75.8">VCCAUXH5</text>
<text x="83.8" y="75.8">VCC_AUXH</text>
<text x="194.6" y="73.5">C59</text>
<text x="200.9" y="73.5">C60</text>
<text x="207.3" y="73.5">C61</text>
<text x="228.5" y="77.1">+1V8</text>
<text x="248.2" y="77.1">GND</text>
<text x="254.5" y="77.1">GND</text>
<text x="260.9" y="77.1">GND</text>
<text x="27.5" y="78.3">VSS</text>
<text x="27.5" y="80.9">VSS</text>
<text x="60.6" y="78.3">VCCAUXH6</text>
<text x="194.8" y="78.1">10u</text>
<text x="201.2" y="78.1">100n</text>
<text x="207.5" y="78.1">100n</text>
<text x="232.7" y="82.1">MPZ1005S121CT000</text>
<text x="241.3" y="79.6">L4</text>
<text x="265.6" y="78.3">VCC_AUXH</text>
<text x="41.1" y="89.8">GND</text>
<text x="170.1" y="89.8">+1V8</text>
<text x="192.3" y="84.7">GND</text>
<text x="198.6" y="84.7">GND</text>
<text x="205" y="84.7">GND</text>
<text x="207.9" y="89.8">+1V8_BANK_6</text>
<text x="249.2" y="87.5">C39</text>
<text x="255.5" y="87.5">C40</text>
<text x="261.9" y="87.5">C41</text>
<text x="174.3" y="94.8">MPZ1005S121CT000</text>
<text x="182.3" y="92.3">L10</text>
<text x="249.4" y="92">10u</text>
<text x="255.8" y="92">10u</text>
<text x="262.1" y="92">10u</text>
<text x="195.8" y="98.9">C56</text>
<text x="202.2" y="98.9">C57</text>
<text x="208.5" y="98.9">C58</text>
<text x="228.5" y="97.4">+1V8</text>
<text x="241.3" y="99.9">L5</text>
<text x="246.9" y="98.7">GND</text>
<text x="253.2" y="98.7">GND</text>
<text x="259.6" y="98.7">GND</text>
<text x="265.8" y="98.7">VCC_AUXA</text>
<text x="196.1" y="103.5">10u</text>
<text x="202.4" y="103.5">100n</text>
<text x="208.8" y="103.5">100n</text>
<text x="232.7" y="102.5">MPZ1005S121CT000</text>
<text x="249.2" y="107.8">C42</text>
<text x="255.5" y="107.8">C43</text>
<text x="261.9" y="107.8">C44</text>
<text x="106.5" y="112.6">+3V3_BANK_4_9</text>
<text x="149.5" y="112.6">+3V3_BANK_9</text>
<text x="193.5" y="110.1">GND</text>
<text x="199.9" y="110.1">GND</text>
<text x="206.2" y="110.1">GND</text>
<text x="249.4" y="112.4">10u</text>
<text x="255.8" y="112.4">10u</text>
<text x="262.1" y="112.4">10u</text>
<text x="115.9" y="117.7">MPZ1005S121CT000</text>
<text x="123.9" y="115.2">L14</text>
<text x="170.1" y="115.2">+1V8</text>
<text x="182.9" y="117.7">L9</text>
<text x="207.9" y="115.2">+1V8_BANK_5</text>
<text x="229.8" y="119">+1V8</text>
<text x="246.9" y="119">GND</text>
<text x="253.2" y="119">GND</text>
<text x="259.6" y="119">GND</text>
<text x="137.4" y="121.8">C68</text>
<text x="143.8" y="121.8">C69</text>
<text x="150.1" y="121.8">C70</text>
<text x="174.3" y="120.2">MPZ1005S121CT000</text>
<text x="195.8" y="124.3">C53</text>
<text x="202.2" y="124.3">C54</text>
<text x="208.5" y="124.3">C55</text>
<text x="234" y="124.1">MPZ1005S121CT000</text>
<text x="242.6" y="121.5">L6</text>
<text x="266.3" y="120.2">VCC_AUX</text>
<text x="137.7" y="126.3">10u</text>
<text x="144" y="126.3">100n</text>
<text x="150.4" y="126.3">100n</text>
<text x="196.1" y="128.9">10u</text>
<text x="202.4" y="128.9">100n</text>
<text x="208.8" y="128.9">100n</text>
<text x="250.5" y="129.4">C45</text>
<text x="256.8" y="129.4">C46</text>
<text x="263.2" y="129.4">C47</text>
<text x="135.1" y="132.9">GND</text>
<text x="141.5" y="132.9">GND</text>
<text x="147.8" y="132.9">GND</text>
<text x="193.5" y="135.5">GND</text>
<text x="199.9" y="135.5">GND</text>
<text x="206.2" y="135.5">GND</text>
<text x="250.7" y="134">10u</text>
<text x="257.1" y="134">10u</text>
<text x="263.4" y="134">10u</text>
<text x="105.2" y="143.1">+3V3_BANK_4_9</text>
<text x="148.2" y="143.1">+3V3_BANK_8</text>
<text x="164.9" y="140.6">+3V3_BANK_0_3</text>
<text x="182.9" y="143.1">L8</text>
<text x="207.9" y="140.6">+3V3_BANK_3</text>
<text x="231" y="139.3">+1V8</text>
<text x="243.9" y="141.8">L7</text>
<text x="248.2" y="140.6">GND</text>
<text x="254.5" y="140.6">GND</text>
<text x="260.9" y="140.6">GND</text>
<text x="266.3" y="140.6">VCC_ADC</text>
<text x="114.6" y="148.2">MPZ1005S121CT000</text>
<text x="122.6" y="145.6">L13</text>
<text x="174.3" y="145.6">MPZ1005S121CT000</text>
<text x="195.8" y="149.7">C48</text>
<text x="202.2" y="149.7">C49</text>
<text x="208.5" y="149.7">C50</text>
<text x="235.3" y="144.4">MPZ1005S121CT000</text>
<text x="251.7" y="149.7">C51</text>
<text x="258.1" y="149.7">C52</text>
<text x="136.2" y="152.2">C65</text>
<text x="142.5" y="152.2">C66</text>
<text x="148.9" y="152.2">C67</text>
<text x="196.1" y="154.3">10u</text>
<text x="202.4" y="154.3">100n</text>
<text x="208.8" y="154.3">100n</text>
<text x="252" y="154.3">10u</text>
<text x="258.3" y="154.3">10u</text>
<text x="136.4" y="156.8">10u</text>
<text x="142.8" y="156.8">100n</text>
<text x="149.1" y="156.8">100n</text>
<text x="193.5" y="160.9">GND</text>
<text x="199.9" y="160.9">GND</text>
<text x="206.2" y="160.9">GND</text>
<text x="249.4" y="160.9">GND</text>
<text x="255.8" y="160.9">GND</text>
<text x="133.9" y="163.4">GND</text>
<text x="140.2" y="163.4">GND</text>
<text x="146.6" y="163.4">GND</text>
<text x="109.1" y="168.5">+3V3_BANK_4_9</text>
<text x="118.4" y="173.6">MPZ1005S121CT000</text>
<text x="126.4" y="171">L12</text>
<text x="152.1" y="168.5">+3V3_BANK_7</text>
<text x="140" y="177.6">C62</text>
<text x="146.3" y="177.6">C63</text>
<text x="152.7" y="177.6">C64</text>
<text x="140.2" y="182.2">10u</text>
<text x="146.6" y="182.2">100n</text>
<text x="152.9" y="182.2">100n</text>
<text x="137.7" y="188.8">GND</text>
<text x="144" y="188.8">GND</text>
<text x="150.4" y="188.8">GND</text>
</g>
<g font-size="1.8" fill="#a90000">
<text x="32.4" y="26.4">A16</text>
<text x="32.5" y="29">T16</text>
<text x="71.8" y="29">F13</text>
<text x="32.3" y="31.5">G15</text>
<text x="32.4" y="34">F14</text>
<text x="72.3" y="31.5">K7</text>
<text x="72.4" y="34">F4</text>
<text x="32.3" y="41.7">N12</text>
<text x="32.3" y="36.6">D13</text>
<text x="32.3" y="39.1">K13</text>
<text x="71.7" y="39.1">P13</text>
<text x="32.3" y="46.7">N10</text>
<text x="32.3" y="44.2">D10</text>
<text x="72.3" y="44.2">K8</text>
<text x="32.9" y="49.3">H8</text>
<text x="33.1" y="51.8">J8</text>
<text x="71.7" y="49.3">R13</text>
<text x="32.9" y="54.4">D7</text>
<text x="32.9" y="59.4">P7</text>
<text x="33.1" y="56.9">J7</text>
<text x="71.8" y="55.6">E10</text>
<text x="72.5" y="58.2">J9</text>
<text x="32.9" y="62">N6</text>
<text x="32.9" y="64.5">D4</text>
<text x="72.3" y="64.5">G8</text>
<text x="32.9" y="67.1">G4</text>
<text x="32.9" y="69.6">K4</text>
<text x="72.4" y="67.1">E7</text>
<text x="32.9" y="72.1">N4</text>
<text x="33" y="77.2">A1</text>
<text x="33" y="74.7">F3</text>
<text x="71.6" y="74.7">M10</text>
<text x="72.3" y="77.2">N5</text>
<text x="33.1" y="79.8">T1</text>
</g>
</svg>
